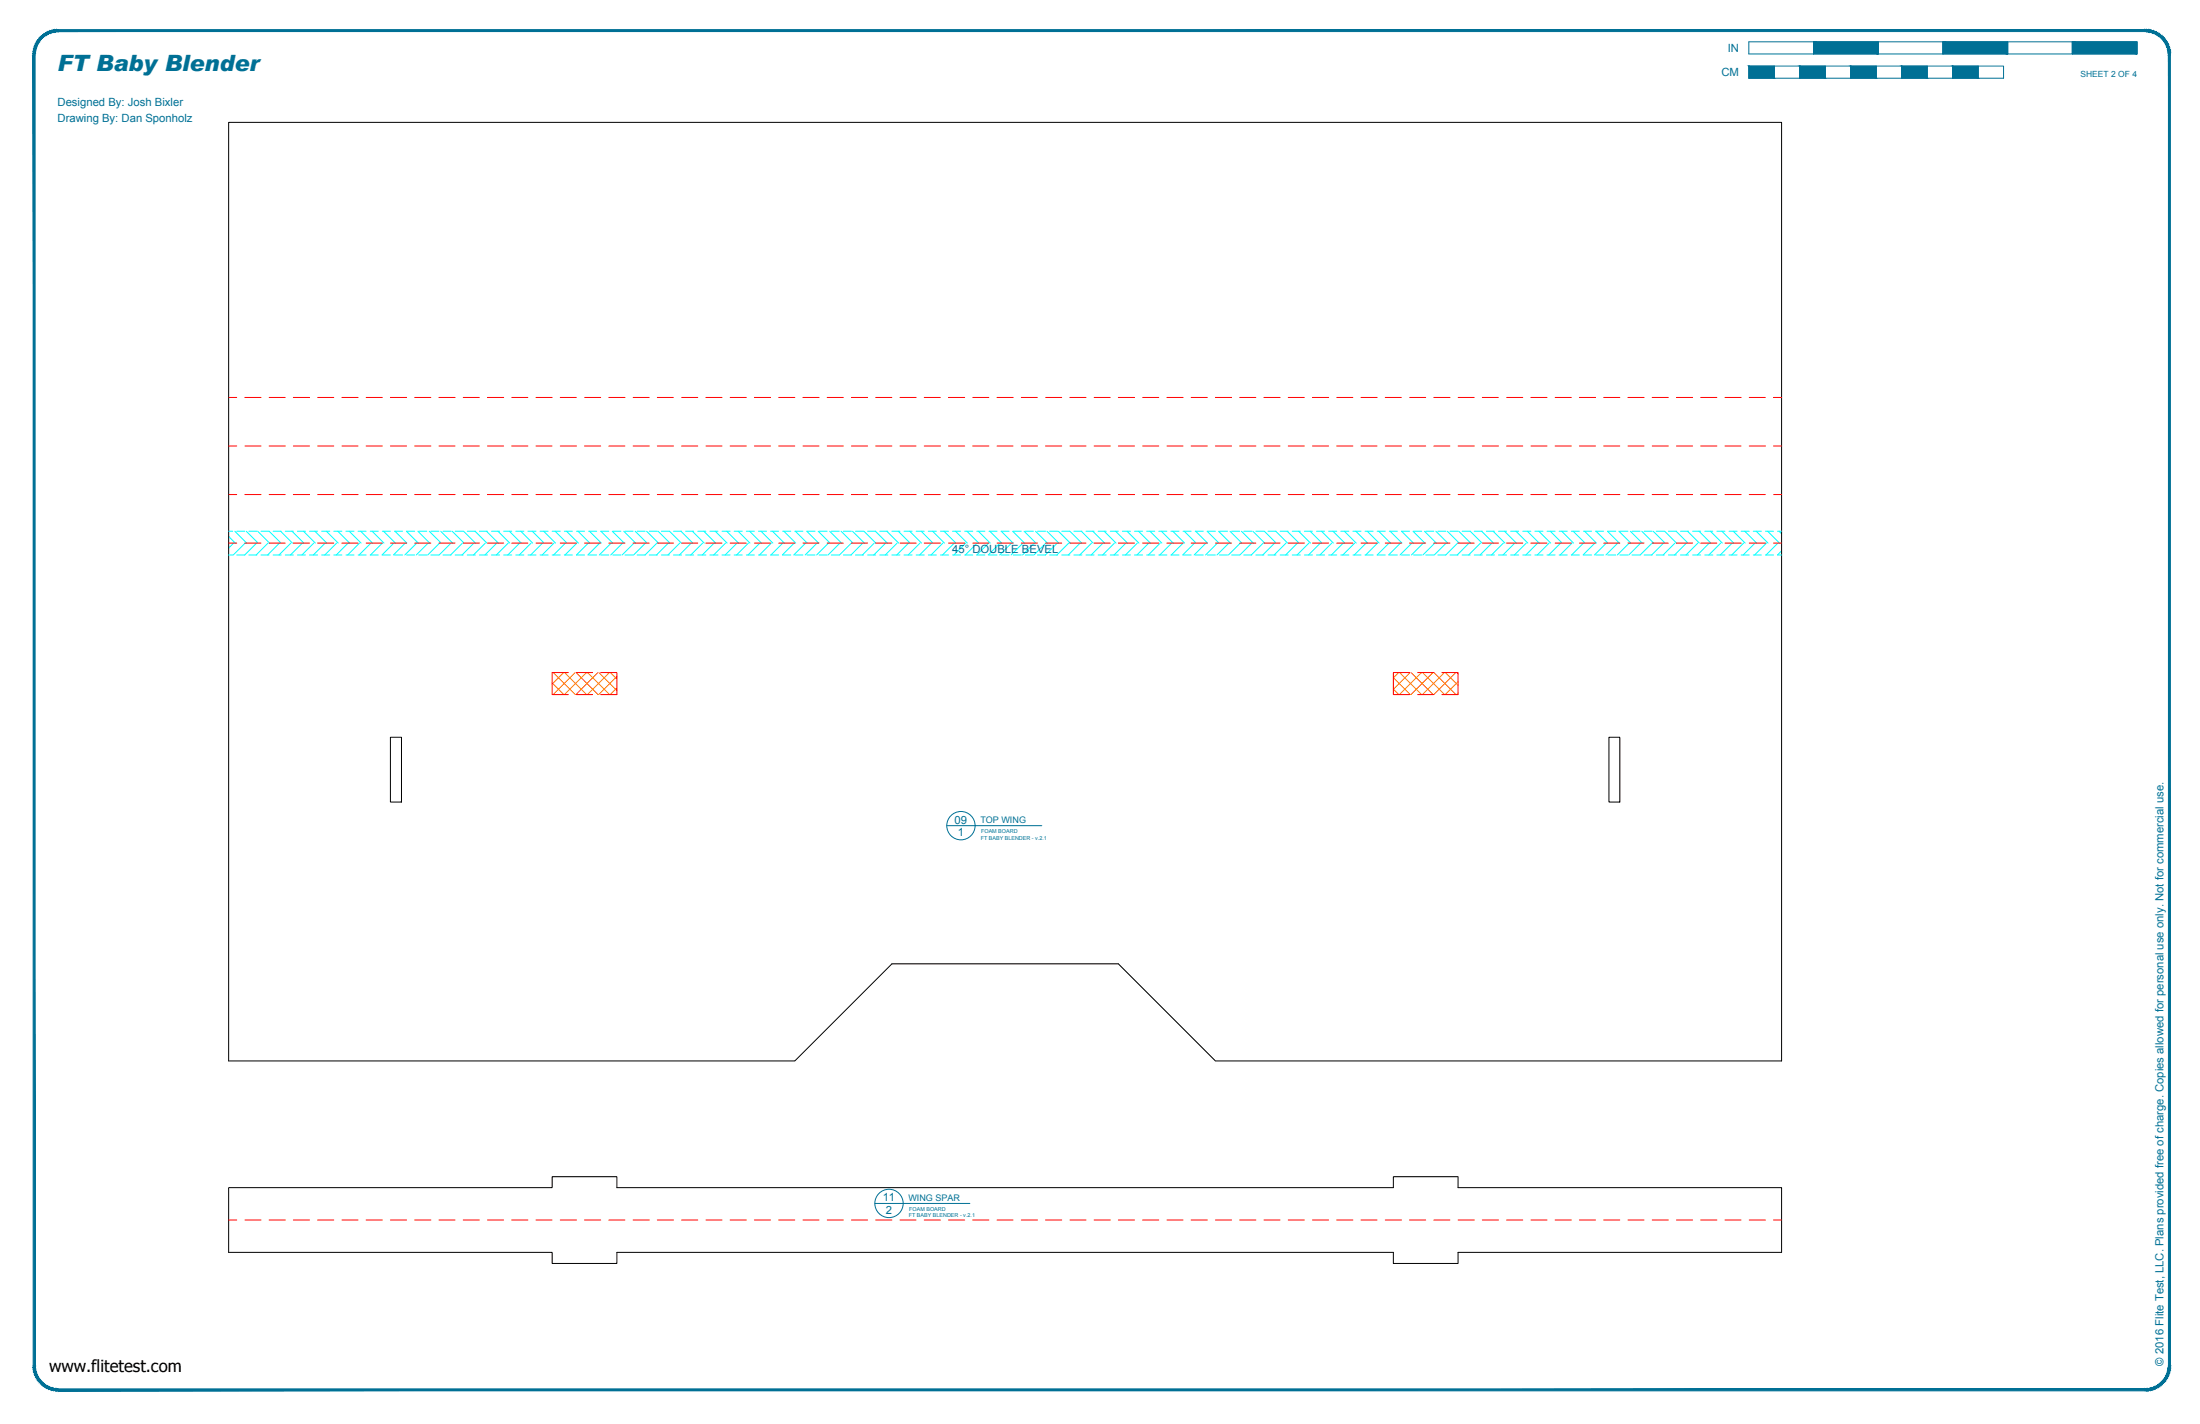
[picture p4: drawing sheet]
<svg xmlns="http://www.w3.org/2000/svg" width="864mm" height="559mm" viewBox="0 0 864 559" stroke-linecap="round" stroke-linejoin="round" font-family="sans-serif">
<!-- layer: 01 CUT -->
<path d="M89.8 48h609.6v368.3h-222.3l-38.1-38.1h-88.9l-38.1 38.1h-222.2zM153.3 289.3h4.3v25.4h-4.3zM631.6 289.3h4.3v25.4h-4.3zM89.8 466.1h127v-4.3h25.4v4.3h304.8v-4.3h25.4v4.3h127v25.4h-127v4.3h-25.4v-4.3h-304.8v4.3h-25.4v-4.3h-127z" fill="none" stroke="#000" stroke-width=".39"/>
<!-- layer: 02 SCORE -->
<g fill="none" stroke="#f00" stroke-width=".39">
<path d="M89.8 156h3.1M96.1 156h6.4M105.6 156h6.4M115.2 156h6.3M124.7 156h6.3M134.2 156h6.4M143.7 156h6.4M153.3 156h6.3M162.8 156h6.3M172.3 156h6.4M181.8 156h6.4M191.4 156h6.3"/>
<path d="M200.9 156h6.3M210.4 156h6.4M219.9 156h6.4M229.5 156h6.3M239 156h6.3M248.5 156h6.4M258 156h6.4M267.6 156h6.3M277.1 156h6.3M286.6 156h6.4M296.1 156h6.4M305.7 156h6.3"/>
<path d="M315.2 156h6.3M324.7 156h6.4M334.2 156h6.4M343.8 156h6.3M353.3 156h6.3M362.8 156h6.4M372.3 156h6.4M381.9 156h6.3M391.4 156h6.3M400.9 156h6.4M410.4 156h6.4M420 156h6.3"/>
<path d="M429.5 156h6.3M439 156h6.4M448.5 156h6.4M458.1 156h6.3M467.6 156h6.3M477.1 156h6.4M486.6 156h6.4M496.2 156h6.3M505.7 156h6.3M515.2 156h6.4M524.7 156h6.4M534.3 156h6.3"/>
<path d="M543.8 156h6.3M553.3 156h6.4M562.8 156h6.4M572.4 156h6.3M581.9 156h6.3M591.4 156h6.4M600.9 156h6.4M610.5 156h6.3M620 156h6.3M629.5 156h6.4M639 156h6.4M648.6 156h6.3"/>
<path d="M658.1 156h6.3M667.6 156h6.4M677.1 156h6.4M686.7 156h6.3M696.2 156h3.2M89.8 175h3.1M96.1 175h6.4M105.6 175h6.4M115.2 175h6.3M124.7 175h6.3M134.2 175h6.4M143.7 175h6.4"/>
<path d="M153.3 175h6.3M162.8 175h6.3M172.3 175h6.4M181.8 175h6.4M191.4 175h6.3M200.9 175h6.3M210.4 175h6.4M219.9 175h6.4M229.5 175h6.3M239 175h6.3M248.5 175h6.4M258 175h6.4"/>
<path d="M267.6 175h6.3M277.1 175h6.3M286.6 175h6.4M296.1 175h6.4M305.7 175h6.3M315.2 175h6.3M324.7 175h6.4M334.2 175h6.4M343.8 175h6.3M353.3 175h6.3M362.8 175h6.4M372.3 175h6.4"/>
<path d="M381.9 175h6.3M391.4 175h6.3M400.9 175h6.4M410.4 175h6.4M420 175h6.3M429.5 175h6.3M439 175h6.4M448.5 175h6.4M458.1 175h6.3M467.6 175h6.3M477.1 175h6.4M486.6 175h6.4"/>
<path d="M496.2 175h6.3M505.7 175h6.3M515.2 175h6.4M524.7 175h6.4M534.3 175h6.3M543.8 175h6.3M553.3 175h6.4M562.8 175h6.4M572.4 175h6.3M581.9 175h6.3M591.4 175h6.4M600.9 175h6.4"/>
<path d="M610.5 175h6.3M620 175h6.3M629.5 175h6.4M639 175h6.4M648.6 175h6.3M658.1 175h6.3M667.6 175h6.4M677.1 175h6.4M686.7 175h6.3M696.2 175h3.2M89.8 194.1h3.1M96.1 194.1h6.4"/>
<path d="M105.6 194.1h6.4M115.2 194.1h6.3M124.7 194.1h6.3M134.2 194.1h6.4M143.7 194.1h6.4M153.3 194.1h6.3M162.8 194.1h6.3M172.3 194.1h6.4M181.8 194.1h6.4M191.4 194.1h6.3M200.9 194.1h6.3M210.4 194.1h6.4"/>
<path d="M219.9 194.1h6.4M229.5 194.1h6.3M239 194.1h6.3M248.5 194.1h6.4M258 194.1h6.4M267.6 194.1h6.3M277.1 194.1h6.3M286.6 194.1h6.4M296.1 194.1h6.4M305.7 194.1h6.3M315.2 194.1h6.3M324.7 194.1h6.4"/>
<path d="M334.2 194.1h6.4M343.8 194.1h6.3M353.3 194.1h6.3M362.8 194.1h6.4M372.3 194.1h6.4M381.9 194.1h6.3M391.4 194.1h6.3M400.9 194.1h6.4M410.4 194.1h6.4M420 194.1h6.3M429.5 194.1h6.3M439 194.1h6.4"/>
<path d="M448.5 194.1h6.4M458.1 194.1h6.3M467.6 194.1h6.3M477.1 194.1h6.4M486.6 194.1h6.4M496.2 194.1h6.3M505.7 194.1h6.3M515.2 194.1h6.4M524.7 194.1h6.4M534.3 194.1h6.3M543.8 194.1h6.3M553.3 194.1h6.4"/>
<path d="M562.8 194.1h6.4M572.4 194.1h6.3M581.9 194.1h6.3M591.4 194.1h6.4M600.9 194.1h6.4M610.5 194.1h6.3M620 194.1h6.3M629.5 194.1h6.4M639 194.1h6.4M648.6 194.1h6.3M658.1 194.1h6.3M667.6 194.1h6.4"/>
<path d="M677.1 194.1h6.4M686.7 194.1h6.3M696.2 194.1h3.2M89.8 213.1h3.1M96.1 213.1h6.4M105.6 213.1h6.4M115.2 213.1h6.3M124.7 213.1h6.3M134.2 213.1h6.4M143.7 213.1h6.4M153.3 213.1h6.3M162.8 213.1h6.3"/>
<path d="M172.3 213.1h6.4M181.8 213.1h6.4M191.4 213.1h6.3M200.9 213.1h6.3M210.4 213.1h6.4M219.9 213.1h6.4M229.5 213.1h6.3M239 213.1h6.3M248.5 213.1h6.4M258 213.1h6.4M267.6 213.1h6.3M277.1 213.1h6.3"/>
<path d="M286.6 213.1h6.4M296.1 213.1h6.4M305.7 213.1h6.3M315.2 213.1h6.3M324.7 213.1h6.4M334.2 213.1h6.4M343.8 213.1h6.3M353.3 213.1h6.3M362.8 213.1h6.4M372.3 213.1h6.4M381.9 213.1h6.3M391.4 213.1h6.3"/>
<path d="M400.9 213.1h6.4M410.4 213.1h6.4M420 213.1h6.3M429.5 213.1h6.3M439 213.1h6.4M448.5 213.1h6.4M458.1 213.1h6.3M467.6 213.1h6.3M477.1 213.1h6.4M486.6 213.1h6.4M496.2 213.1h6.3M505.7 213.1h6.3"/>
<path d="M515.2 213.1h6.4M524.7 213.1h6.4M534.3 213.1h6.3M543.8 213.1h6.3M553.3 213.1h6.4M562.8 213.1h6.4M572.4 213.1h6.3M581.9 213.1h6.3M591.4 213.1h6.4M600.9 213.1h6.4M610.5 213.1h6.3M620 213.1h6.3"/>
<path d="M629.5 213.1h6.4M639 213.1h6.4M648.6 213.1h6.3M658.1 213.1h6.3M667.6 213.1h6.4M677.1 213.1h6.4M686.7 213.1h6.3M696.2 213.1h3.2M223.1 263.9h-6.3v8.7h6.3M226.3 263.9h6.3M226.3 272.6h6.3M235.8 263.9h6.4v8.7h-6.4"/>
<path d="M553.3 263.9h-6.3v8.7h6.3M556.5 263.9h6.3M556.5 272.6h6.3M566 263.9h6.4v8.7h-6.4M89.8 478.8h3.1M96.1 478.8h6.4M105.6 478.8h6.4M115.2 478.8h6.3M124.7 478.8h6.3M134.2 478.8h6.4M143.7 478.8h6.4M153.3 478.8h6.3"/>
<path d="M162.8 478.8h6.3M172.3 478.8h6.4M181.8 478.8h6.4M191.4 478.8h6.3M200.9 478.8h6.3M210.4 478.8h6.4M219.9 478.8h6.4M229.5 478.8h6.3M239 478.8h6.3M248.5 478.8h6.4M258 478.8h6.4M267.6 478.8h6.3"/>
<path d="M277.1 478.8h6.3M286.6 478.8h6.4M296.1 478.8h6.4M305.7 478.8h6.3M315.2 478.8h6.3M324.7 478.8h6.4M334.2 478.8h6.4M343.8 478.8h6.3M353.3 478.8h6.3M362.8 478.8h6.4M372.3 478.8h6.4M381.9 478.8h6.3"/>
<path d="M391.4 478.8h6.3M400.9 478.8h6.4M410.4 478.8h6.4M420 478.8h6.3M429.5 478.8h6.3M439 478.8h6.4M448.5 478.8h6.4M458.1 478.8h6.3M467.6 478.8h6.3M477.1 478.8h6.4M486.6 478.8h6.4M496.2 478.8h6.3"/>
<path d="M505.7 478.8h6.3M515.2 478.8h6.4M524.7 478.8h6.4M534.3 478.8h6.3M543.8 478.8h6.3M553.3 478.8h6.4M562.8 478.8h6.4M572.4 478.8h6.3M581.9 478.8h6.3M591.4 478.8h6.4M600.9 478.8h6.4M610.5 478.8h6.3"/>
<path d="M620 478.8h6.3M629.5 478.8h6.4M639 478.8h6.4M648.6 478.8h6.3M658.1 478.8h6.3M667.6 478.8h6.4M677.1 478.8h6.4M686.7 478.8h6.3M696.2 478.8h3.2"/>
</g>
<!-- layer: 04 BEVEL -->
<g fill="none" stroke="#0ff" stroke-width=".39">
<path d="M89.8 210.5l2.6 2.6M89.8 217.8h1.5M89.8 208.5h1.5M91.7 213.1l-1.9 2M92.2 208.5l4.6 4.6M92.9 208.5h3.2M96.2 213.1l-4.6 4.7M96.7 208.5l4.6 4.6M97.7 217.8h3.2M97.7 208.5h3.2M100.7 213.1l-4.6 4.7h-3.2M101.2 208.5l4.6 4.6"/>
<path d="M102.5 217.8h3.1M102.5 208.5h3.1M105.2 213.1l-4.7 4.7M105.6 208.5l4.7 4.6M107.2 217.8h3.2M107.2 208.5h3.2M109.7 213.1l-4.7 4.7M110.1 208.5l4.7 4.6M112 217.8h3.2M112 208.5h3.2M114.2 213.1l-4.7 4.7M114.6 208.5l4.7 4.6"/>
<path d="M116.7 217.8h3.2M116.7 208.5h3.2M118.7 213.1l-4.7 4.7M119.1 208.5l4.7 4.6M121.5 217.8h3.2M121.5 208.5h3.2M123.2 213.1l-4.7 4.7M123.6 208.5l4.7 4.6M126.3 217.8h3.1M126.3 208.5h3.1M127.7 213.1l-4.7 4.7M128.1 208.5l4.7 4.6"/>
<path d="M131 217.8h3.2M131 208.5h3.2M132.2 213.1l-4.7 4.7M132.6 208.5l4.7 4.6M135.8 217.8h3.2M135.8 208.5h3.2M136.6 213.1l-4.6 4.7M137.1 208.5l4.6 4.6M140.6 217.8h3.1M140.6 208.5h3.1M141.1 213.1l-4.6 4.7M141.6 208.5l4.6 4.6"/>
<path d="M145.3 217.8h3.2M145.3 208.5h3.2M145.6 213.1l-4.6 4.7M146.1 208.5l4.6 4.6M150.1 217.8h3.2M150.1 208.5h3.2M150.1 213.1l-4.7 4.7M150.6 208.5l4.6 4.6M154.6 213.1l-4.7 4.7M154.8 217.8h3.2M154.8 208.5h3.2M155 208.5l4.7 4.6"/>
<path d="M159.1 213.1l-4.7 4.7M159.6 217.8h3.2M162.8 208.5h-3.3l4.7 4.6M163.6 213.1l-4.7 4.7M164 208.5l4.7 4.6M164.4 217.8h3.1M164.4 208.5h3.1M168.1 213.1l-4.7 4.7M168.5 208.5l4.7 4.6M169.1 217.8h3.2M169.1 208.5h3.2M172.6 213.1l-4.7 4.7"/>
<path d="M173 208.5l4.7 4.6M173.9 217.8h3.2M173.9 208.5h3.2M177 213.1l-4.6 4.7M177.5 208.5l4.7 4.6M178.7 217.8h3.1M178.7 208.5h3.1M181.5 213.1l-4.6 4.7M182 208.5l4.6 4.6M183.4 217.8h3.2M183.4 208.5h3.2M186 213.1l-4.6 4.7"/>
<path d="M186.5 208.5l4.6 4.6M188.2 217.8h3.2M188.2 208.5h3.2M190.5 213.1l-4.6 4.7M191 208.5l4.6 4.6M192.9 217.8h3.2M192.9 208.5h3.2M195 213.1l-4.7 4.7M195.5 208.5l4.6 4.6M197.7 217.8h3.2M197.7 208.5h3.2M199.5 213.1l-4.7 4.7"/>
<path d="M199.9 208.5l4.7 4.6M202.5 217.8h3.1M202.5 208.5h3.1M204 213.1l-4.7 4.7M204.4 208.5l4.7 4.6M207.2 217.8h3.2M207.2 208.5h3.2M208.5 213.1l-4.7 4.7M208.9 208.5l4.7 4.6M212 217.8h3.2M212 208.5h3.2M213 213.1l-4.7 4.7"/>
<path d="M213.4 208.5l4.7 4.6M216.8 217.8h3.1M216.8 208.5h3.1M217.5 213.1l-4.7 4.7M217.9 208.5l4.7 4.6M221.5 217.8h3.2M221.5 208.5h3.2M222 213.1l-4.7 4.7M222.4 208.5l4.7 4.6M226.3 208.5h3.2M226.4 213.1l-4.6 4.7M226.9 208.5l4.6 4.6"/>
<path d="M230.9 213.1l-4.6 4.7h3.2M231 217.8h3.2M231 208.5h3.2M231.4 208.5l4.6 4.6M235.4 213.1l-4.6 4.7M235.8 217.8h3.2M239 208.5h-3.1l4.6 4.6M239.9 213.1l-4.6 4.7M240.4 208.5l4.6 4.6M240.6 217.8h3.1M240.6 208.5h3.1M244.4 213.1l-4.7 4.7"/>
<path d="M244.9 208.5l4.6 4.6M245.3 217.8h3.2M245.3 208.5h3.2M248.9 213.1l-4.7 4.7M249.3 208.5l4.7 4.6M250.1 217.8h3.2M250.1 208.5h3.2M253.4 213.1l-4.7 4.7M253.8 208.5l4.7 4.6M254.9 217.8h3.1M254.9 208.5h3.1M257.9 213.1l-4.7 4.7"/>
<path d="M258.3 208.5l4.7 4.6M259.6 208.5h3.2l4.7 4.6M259.6 217.8h3.2M262.4 213.1l-4.7 4.7M264.4 217.8h3.2M264.4 208.5h3.2M266.9 213.1l-4.7 4.7M267.3 208.5l4.7 4.6M269.1 217.8h3.2M269.1 208.5h3.2M271.3 213.1l-4.6 4.7M271.8 208.5l4.7 4.6"/>
<path d="M273.9 217.8h3.2M273.9 208.5h3.2M275.8 213.1l-4.6 4.7M276.3 208.5l4.6 4.6M278.7 217.8h3.1M278.7 208.5h3.1M280.3 213.1l-4.6 4.7M280.8 208.5l4.6 4.6M283.4 217.8h3.2M283.4 208.5h3.2M284.8 213.1l-4.7 4.7M285.3 208.5l4.6 4.6"/>
<path d="M288.2 217.8h3.2M288.2 208.5h3.2M289.3 213.1l-4.7 4.7M289.7 208.5l4.7 4.6M293 217.8h3.1M293 208.5h3.1M293.8 213.1l-4.7 4.7M294.2 208.5l4.7 4.6M297.7 217.8h3.2M297.7 208.5h3.2M298.3 213.1l-4.7 4.7M298.7 208.5l4.7 4.6"/>
<path d="M302.5 217.8h3.2M302.5 208.5h3.2M302.8 213.1l-4.7 4.7M303.2 208.5l4.7 4.6M307.2 217.8h3.2M307.2 208.5h3.2M307.3 213.1l-4.7 4.7M307.7 208.5l4.7 4.6M311.7 213.1l-4.6 4.7M312 217.8h3.2M312 208.5h3.2M312.2 208.5l4.7 4.6"/>
<path d="M316.2 213.1l-4.6 4.7M316.7 208.5l4.6 4.6M316.8 217.8h3.1M316.8 208.5h3.1M320.7 213.1l-4.6 4.7M321.2 208.5l4.6 4.6M321.5 217.8h3.2M321.5 208.5h3.2M325.2 213.1l-4.6 4.7M325.7 208.5l4.6 4.6M326.3 217.8h3.2M326.3 208.5h3.2"/>
<path d="M329.7 213.1l-4.6 4.7M330.2 208.5l4.6 4.6M331.1 217.8h3.1M331.1 208.5h3.1M334.2 213.1l-4.7 4.7M334.7 208.5l4.6 4.6M335.8 217.8h3.2M335.8 208.5h3.2M338.7 213.1l-4.7 4.7M339.1 208.5l4.7 4.6M340.6 217.8h3.2M340.6 208.5h3.2"/>
<path d="M343.2 213.1l-4.7 4.7M343.6 208.5l4.7 4.6M345.3 217.8h3.2M345.3 208.5h3.2M347.7 213.1l-4.7 4.7M348.1 208.5l4.7 4.6M350.1 217.8h3.2M350.1 208.5h3.2M352.2 213.1l-4.7 4.7M352.6 208.5l4.7 4.6M354.9 217.8h3.1M354.9 208.5h3.1"/>
<path d="M356.7 213.1l-4.7 4.7M357.1 208.5l4.7 4.6M359.6 217.8h3.2M359.6 208.5h3.2M361.1 213.1l-4.6 4.7M361.6 208.5l4.7 4.6M364.4 217.8h3.2M364.4 208.5h3.2M365.6 213.1l-4.6 4.7M366.1 208.5l4.6 4.6M369.2 217.8h3.1M369.2 208.5h3.1"/>
<path d="M370.1 213.1l-4.6 4.7M370.6 208.5l4.6 4.6M373.9 217.8h3.2M373.9 208.5h3.2M374.6 213.1l-4.6 4.7M375.1 208.5l4.6 4.6M378.7 217.8h3.2M378.7 208.5h3.2M379.1 213.1l-4.7 4.7M379.6 208.5l4.6 4.6M383.4 208.5h3.2M383.6 213.1l-4.7 4.7"/>
<path d="M384 208.5l4.7 4.6M388.1 213.1l-4.7 4.7h3.2M388.2 217.8h3.2M388.2 208.5h3.2M388.5 208.5l4.7 4.6M392.6 213.1l-4.7 4.7M393 217.8h3.1M393 208.5h3.1M393 208.5l4.7 4.6M397.1 213.1l-4.7 4.7M397.5 208.5l4.7 4.6M397.7 217.8h3.2"/>
<path d="M397.7 208.5h3.2M401.6 213.1l-4.7 4.7M402 208.5l4.7 4.6M402.5 217.8h3.2M402.5 208.5h3.2M406 213.1l-4.6 4.7M406.5 208.5l4.7 4.6M407.3 208.5h3.1M410.5 213.1l-4.6 4.7M411 208.5l4.6 4.6M412 217.8h3.2M412 208.5h3.2"/>
<path d="M415 213.1l-4.6 4.7h-3.1M415.5 208.5l4.6 4.6M416.8 208.5h3.2l4.6 4.6M416.8 217.8h3.2M419.5 213.1l-4.6 4.7M421.5 217.8h3.2M421.5 208.5h3.2M424 213.1l-4.6 4.7M424.5 208.5l4.6 4.6M426.3 217.8h3.2M426.3 208.5h3.2M428.5 213.1l-4.7 4.7"/>
<path d="M428.9 208.5l4.7 4.6M431.1 217.8h3.1M431.1 208.5h3.1M433 213.1l-4.7 4.7M433.4 208.5l4.7 4.6M435.8 217.8h3.2M435.8 208.5h3.2M437.5 213.1l-4.7 4.7M437.9 208.5l4.7 4.6M440.6 217.8h3.2M440.6 208.5h3.2M442 213.1l-4.7 4.7"/>
<path d="M442.4 208.5l4.7 4.6M445.4 217.8h3.1M445.4 208.5h3.1M446.5 213.1l-4.7 4.7M446.9 208.5l4.7 4.6M450.1 217.8h3.2M450.1 208.5h3.2M451 213.1l-4.7 4.7M451.4 208.5l4.7 4.6M454.9 217.8h3.2M454.9 208.5h3.2M455.4 213.1l-4.6 4.7"/>
<path d="M455.9 208.5l4.7 4.6M459.6 217.8h3.2M459.6 208.5h3.2M459.9 213.1l-4.6 4.7M460.4 208.5l4.6 4.6M464.4 217.8h3.2M464.4 208.5h3.2M464.4 213.1l-4.6 4.7M464.9 208.5l4.6 4.6M468.9 213.1l-4.6 4.7M469.2 217.8h3.1M469.2 208.5h3.1"/>
<path d="M469.4 208.5l4.6 4.6M473.4 213.1l-4.7 4.7M473.8 208.5l4.7 4.6M473.9 217.8h3.2M473.9 208.5h3.2M477.9 213.1l-4.7 4.7M478.3 208.5l4.7 4.6M478.7 217.8h3.2M478.7 208.5h3.2M482.4 213.1l-4.7 4.7M482.8 208.5l4.7 4.6M483.5 208.5h3.1"/>
<path d="M486.9 213.1l-4.7 4.7M487.3 208.5l4.7 4.6M488.2 217.8h3.2M488.2 208.5h3.2M491.4 213.1l-4.7 4.7h-3.2M491.8 208.5l4.7 4.6M493 217.8h3.2M493 208.5h3.2M495.9 213.1l-4.7 4.7M496.3 208.5l4.7 4.6M497.7 217.8h3.2M497.7 208.5h3.2"/>
<path d="M500.3 213.1l-4.6 4.7M500.8 208.5l4.7 4.6M502.5 217.8h3.2M502.5 208.5h3.2M504.8 213.1l-4.6 4.7M505.3 208.5l4.6 4.6M507.3 217.8h3.1M507.3 208.5h3.1M509.3 213.1l-4.6 4.7M509.8 208.5l4.6 4.6M512 217.8h3.2M512 208.5h3.2"/>
<path d="M513.8 213.1l-4.6 4.7M514.3 208.5l4.6 4.6M516.8 217.8h3.2M516.8 208.5h3.2M518.3 213.1l-4.7 4.7M518.7 208.5l4.7 4.6M521.6 217.8h3.1M521.6 208.5h3.1M522.8 213.1l-4.7 4.7M523.2 208.5l4.7 4.6M526.3 217.8h3.2M526.3 208.5h3.2"/>
<path d="M527.3 213.1l-4.7 4.7M527.7 208.5l4.7 4.6M531.1 217.8h3.2M531.1 208.5h3.2M531.8 213.1l-4.7 4.7M532.2 208.5l4.7 4.6M535.8 217.8h3.2M535.8 208.5h3.2M536.3 213.1l-4.7 4.7M536.7 208.5l4.7 4.6M540.6 217.8h3.2M540.6 208.5h3.2"/>
<path d="M540.8 213.1l-4.7 4.7M541.2 208.5l4.7 4.6M545.2 213.1l-4.6 4.7M545.4 217.8h3.1M545.4 208.5h3.1M545.7 208.5l4.7 4.6M549.7 213.1l-4.6 4.7M550.1 217.8h3.2M553.3 208.5h-3.1l4.6 4.6M554.2 213.1l-4.6 4.7M554.7 208.5l4.6 4.6M554.9 217.8h3.2"/>
<path d="M554.9 208.5h3.2M558.7 213.1l-4.6 4.7M559.2 208.5l4.6 4.6M559.7 217.8h3.1M559.7 208.5h3.1M563.2 213.1l-4.7 4.7M563.7 208.5l4.6 4.6M564.4 217.8h3.2M564.4 208.5h3.2M567.7 213.1l-4.7 4.7M568.1 208.5l4.7 4.6M569.2 217.8h3.2"/>
<path d="M569.2 208.5h3.2M572.2 213.1l-4.7 4.7M572.6 208.5l4.7 4.6M573.9 208.5h3.2l4.7 4.6M573.9 217.8h3.2M576.7 213.1l-4.7 4.7M578.7 217.8h3.2M578.7 208.5h3.2M581.2 213.1l-4.7 4.7M581.6 208.5l4.7 4.6M583.5 217.8h3.1M583.5 208.5h3.1"/>
<path d="M585.7 213.1l-4.7 4.7M586.1 208.5l4.7 4.6M588.2 217.8h3.2M588.2 208.5h3.2M590.1 213.1l-4.6 4.7M590.6 208.5l4.7 4.6M593 217.8h3.2M593 208.5h3.2M594.6 213.1l-4.6 4.7M595.1 208.5l4.6 4.6M597.8 217.8h3.1M597.8 208.5h3.1"/>
<path d="M599.1 213.1l-4.6 4.7M599.6 208.5l4.6 4.6M602.5 217.8h3.2M602.5 208.5h3.2M603.6 213.1l-4.6 4.7M604.1 208.5l4.6 4.6M607.3 217.8h3.2M607.3 208.5h3.2M608.1 213.1l-4.7 4.7M608.6 208.5l4.6 4.6M612 217.8h3.2M612 208.5h3.2"/>
<path d="M612.6 213.1l-4.7 4.7M613 208.5l4.7 4.6M616.8 217.8h3.2M616.8 208.5h3.2M617.1 213.1l-4.7 4.7M617.5 208.5l4.7 4.6M621.6 217.8h3.1M621.6 208.5h3.1M621.6 213.1l-4.7 4.7M622 208.5l4.7 4.6M626.1 213.1l-4.7 4.7M626.3 217.8h3.2"/>
<path d="M626.3 208.5h3.2M626.5 208.5l4.7 4.6M630.6 213.1l-4.7 4.7M631 208.5l4.7 4.6M631.1 217.8h3.2M631.1 208.5h3.2M635 213.1l-4.6 4.7M635.5 208.5l4.7 4.6M635.9 217.8h3.1M635.9 208.5h3.1M639.5 213.1l-4.6 4.7M640 208.5l4.6 4.6"/>
<path d="M640.6 217.8h3.2M640.6 208.5h3.2M644 213.1l-4.6 4.7M644.5 208.5l4.6 4.6M645.4 217.8h3.2M645.4 208.5h3.2M648.5 213.1l-4.6 4.7M649 208.5l4.6 4.6M650.1 217.8h3.2M650.1 208.5h3.2M653 213.1l-4.6 4.7M653.5 208.5l4.6 4.6"/>
<path d="M654.9 217.8h3.2M654.9 208.5h3.2M657.5 213.1l-4.7 4.7M658 208.5l4.6 4.6M659.7 217.8h3.1M659.7 208.5h3.1M662 213.1l-4.7 4.7M662.4 208.5l4.7 4.6M664.4 217.8h3.2M664.4 208.5h3.2M666.5 213.1l-4.7 4.7M666.9 208.5l4.7 4.6"/>
<path d="M669.2 217.8h3.2M669.2 208.5h3.2M671 213.1l-4.7 4.7M671.4 208.5l4.7 4.6M674 217.8h3.1M674 208.5h3.1M675.5 213.1l-4.7 4.7M675.9 208.5l4.7 4.6M678.7 217.8h3.2M678.7 208.5h3.2M680 213.1l-4.7 4.7M680.4 208.5l4.7 4.6"/>
<path d="M683.5 217.8h3.2M683.5 208.5h3.2M684.4 213.1l-4.6 4.7M684.9 208.5l4.7 4.6M688.2 217.8h3.2M688.2 208.5h3.2M688.9 213.1l-4.6 4.7M689.4 208.5l4.6 4.6M693 217.8h3.2M693 208.5h3.2M693.4 213.1l-4.6 4.7M693.9 208.5l4.6 4.6"/>
<path d="M697.8 208.5h1.6M697.9 213.1l-4.7 4.7M698.4 208.5l1 1M699.4 216.2l-1.7 1.6h1.7"/>
</g>
<!-- layer: 06 CAVITY -->
<g fill="none" stroke="#ff7f00" stroke-width=".39">
<path d="M216.8 263.9h.1M216.8 272.5v.1M216.8 268l4.5 4.6M217.1 263.9l8.7 8.7M221.3 263.9l-4.5 4.5M221.6 263.9l8.7 8.7M225.7 263.9l-8.6 8.7M226.1 263.9l8.7 8.7M230.2 263.9l-8.6 8.7M230.6 263.9l8.7 8.7M234.7 263.9l-8.6 8.7M235.1 263.9l7.1 7.1"/>
<path d="M239.2 263.9l-8.6 8.7M239.6 263.9l2.6 2.6M242.2 265.5l-7.1 7.1M242.2 270l-2.7 2.6M549 263.9l-2 2.1 6.6 6.6M549.4 263.9l8.7 8.7M553.5 263.9l-6.5 6.6 2.1 2.1M553.9 263.9l8.7 8.7M558 263.9l-8.6 8.7M558.4 263.9l8.6 8.7M562.5 263.9l-8.6 8.7M562.9 263.9l8.6 8.7"/>
<path d="M567 263.9l-8.6 8.7M567.4 263.9l5 5M571.5 263.9l-8.7 8.7M571.9 263.9l.5 .5M572.4 267.5l-5.1 5.1M572.4 272l-.6 .6"/>
</g>
<!-- layer: 23 NOTES -->
<g fill="none" stroke="#007095" stroke-width=".39">
<path d="M371.7 324h37.3M343.4 472.3h37.3"/>
<circle cx="377.2" cy="324" r="5.6"/>
<circle cx="349" cy="472.2" r="5.6"/>
</g>
<!-- layer: 21 FULL-SIZE -->
<path d="M686.5 16.4h25.4v4.8h-25.4zM711.9 16.4h25.4v4.8h-25.4zM737.3 16.4h25.4v4.8h-25.4zM762.7 16.4h25.4v4.8h-25.4zM788.1 16.4h25.4v4.8h-25.4zM813.5 16.4h25.4v4.8h-25.4zM686.5 25.9h10v4.8h10v-4.8h10v4.8h10v-4.8h10v4.8h10v-4.8h10v4.8h10v-4.8h10v4.8h10v-4.8h-10v4.8h-10v-4.8h-10v4.8h-10v-4.8h-10v4.8h-10v-4.8h-10v4.8h-10v-4.8h-10v4.8h-10z" fill="none" stroke="#007095" stroke-width=".39"/>
<g fill="#007095" stroke="#007095" stroke-width=".39">
<path d="M766.5 25.9l10 4.8v-4.8zM766.5 25.9l10 4.8h-10z"/>
<path d="M746.5 25.9l10 4.8v-4.8zM746.5 25.9l10 4.8h-10z"/>
<path d="M726.5 25.9l10 4.8v-4.8zM726.5 25.9l10 4.8h-10z"/>
<path d="M706.5 25.9l10 4.8v-4.8zM706.5 25.9l10 4.8h-10z"/>
<path d="M686.5 25.9l10 4.8v-4.8zM686.5 25.9l10 4.8h-10z"/>
<path d="M813.5 16.4l25.4 4.8v-4.8zM813.5 16.4l25.4 4.8h-25.4z"/>
<path d="M762.7 16.4l25.4 4.8v-4.8zM762.7 16.4l25.4 4.8h-25.4z"/>
<path d="M711.9 16.4l25.4 4.8v-4.8zM711.9 16.4l25.4 4.8h-25.4z"/>
<path d="M13 535.9h.8l-.8 .6zM13 536.5h.8v-.6zM13 536.5h.8l-.7 .7zM13.8 536.5l-.7 .7 .8-.1zM13.1 537.2l.8-.1-.7 .7zM13.9 537.1l-.7 .7 .8-.1zM13.2 537.8l.8-.1-.6 .7zM14 537.7l-.6 .7 .7-.2zM13.4 538.4l.7-.2-.6 .9zM14.1 538.2l-.6 .9 .8-.3zM13.5 539.1l.8-.3-.5 .9zM14.3 538.8l-.5 .9 .7-.3zM13.8 539.7l.7-.3-.5 .9zM14.5 539.4l-.5 .9 .7-.4zM14 540.3l.7-.4-.4 .9zM14.7 539.9l-.4 .9 .7-.3zM14.3 540.8l.7-.3-.3 .9zM15 540.5l-.3 .9 .6-.4zM14.7 541.4l.6-.4-.2 .9zM15.3 541l-.2 .9 .6-.5zM15.1 541.9l.6-.5-.2 1zM15.7 541.4l-.2 1 .6-.5zM15.5 542.4l.6-.5-.2 1zM16.1 541.9l-.2 1 .6-.6zM16.5 542.3l-.1 1-.5-.4zM16.5 542.3l-.1 1 .5-.6zM16.9 542.7v1l-.5-.4zM16.9 542.7v1l.5-.6zM17.4 543.1v1l-.5-.4zM17.4 543.1v1l.4-.6zM17.8 543.5l.2 1-.6-.4zM17.8 543.5l.2 1 .3-.7zM18.3 543.8l.2 1-.5-.3zM18.3 543.8l.2 1 .4-.7zM18.9 544.1l.2 .9-.6-.2zM18.9 544.1l.2 .9 .3-.7zM19.4 544.3l.3 1-.6-.3zM19.4 544.3l.3 1 .3-.8zM20 544.5l.4 .9-.7-.1zM20 544.5l.4 .9 .2-.7zM20.6 544.7l.4 .9-.6-.2zM20.6 544.7l.4 .9 .1-.8zM21.1 544.8l.5 .9-.6-.1zM21.1 544.8l.5 .9 .1-.8zM21.7 544.9l.6 .9-.7-.1zM21.7 544.9l.6 .9v-.8zM22.3 545l.6 .8h-.6zM22.3 545l.6 .8v-.8z"/>
<path d="M22.9 545v.8l819.2-.8zM22.9 545.8l819.2-.8v.8z"/>
<path d="M842.1 545l.6 .8h-.6zM842.1 545l.6 .8v-.8zM842.7 545l.7 .7-.7 .1zM842.7 545l.7 .7-.1-.8zM843.3 544.9l.7 .7-.6 .1zM843.3 544.9l.7 .7-.2-.8zM843.8 544.8l.8 .6-.6 .2zM843.8 544.8l.8 .6-.2-.7zM844.4 544.7l.8 .6-.6 .1zM844.4 544.7l.8 .6-.2-.8zM845 544.5l.9 .5-.7 .3zM845 544.5l.9 .5-.3-.7zM845.6 544.3l.9 .5-.6 .2zM845.6 544.3l.9 .5-.4-.7zM846.1 544.1l.9 .4-.5 .3zM846.1 544.1l.9 .4-.4-.7zM846.6 543.8l1 .3-.6 .4zM846.6 543.8l1 .3-.5-.6zM847.1 543.5l1 .2-.5 .4zM847.1 543.5l1 .2-.5-.6zM847.6 543.1l1 .2-.5 .4zM847.6 543.1l1 .2-.5-.6zM848.1 542.7l1 .2-.5 .4zM848.1 542.7l1 .2-.6-.6zM848.5 542.3l1 .1-.4 .5zM848.9 541.9l-.4 .4 1 .1zM848.9 541.9h1l-.4 .5zM849.3 541.4l-.4 .5h1zM849.3 541.4h1l-.4 .5zM849.7 541l-.4 .4h1zM849.7 541l.9-.2-.3 .6zM850 540.5l-.3 .5 .9-.2zM850 540.5l.9-.2-.3 .5zM850.3 539.9l-.3 .6 .9-.2zM850.3 539.9l.9-.2-.3 .6zM850.5 539.4l-.2 .5 .9-.2zM850.5 539.4l.9-.3-.2 .6zM850.7 538.8l-.2 .6 .9-.3zM850.7 538.8l.9-.4-.2 .7zM850.9 538.2l-.2 .6 .9-.4zM850.9 538.2l.9-.4-.2 .6zM851 537.7l-.1 .5 .9-.4zM851 537.7l.9-.5-.1 .6zM851.1 537.1l-.1 .6 .9-.5zM851.1 537.1l.9-.6-.1 .7zM851.2 536.5l-.1 .6 .9-.6zM851.2 536.5l.8-.6v.6zM851.2 535.9v.6l.8-.6z"/>
<path d="M851.2 21.5v514.4h.8zM851.2 21.5h.8v514.4z"/>
<path d="M851.2 21.5l.8-.6v.6zM851.2 20.9v.6l.8-.6zM851.2 20.9l.7-.7 .1 .7zM851.1 20.3l.1 .6 .7-.7zM851.8 19.6l.1 .6-.8 .1zM851 19.8l.1 .5 .7-.7zM851.6 19l.2 .6-.8 .2zM850.9 19.2l.1 .6 .6-.8zM851.4 18.4l.2 .6-.7 .2zM850.7 18.6l.2 .6 .5-.8zM851.2 17.7l.2 .7-.7 .2zM850.5 18l.2 .6 .5-.9zM850.9 17.1l.3 .6-.7 .3zM850.3 17.5l.2 .5 .4-.9zM850.6 16.6l.3 .5-.6 .4zM850 17l.3 .5 .3-.9zM850.3 16l.3 .6-.6 .4zM849.7 16.5l.3 .5 .3-1zM849.9 15.5l.4 .5-.6 .5zM849.3 16l.4 .5 .2-1zM849.5 15l.4 .5-.6 .5zM848.9 15.5l.4 .5 .2-1zM849.1 14.5l.4 .5-.6 .5zM849.1 14.5l-.6 .6 .4 .4zM848.6 14.1l.5 .4-.6 .6zM848.6 14.1l-.5 .6 .4 .4zM848.1 13.7l.5 .4-.5 .6zM848.1 13.7l-.5 .6 .5 .4zM847.6 13.3l.5 .4-.5 .6zM847.6 13.3l-.5 .6 .5 .4zM847 13l.6 .3-.5 .6zM847 13l-.4 .6 .5 .3zM846.5 12.7l.5 .3-.4 .6zM846.5 12.7l-.4 .6 .5 .3zM845.9 12.4l.6 .3-.4 .6zM845.9 12.4l-.3 .7 .5 .2zM845.2 12.2l.7 .2-.3 .7zM845.2 12.2l-.2 .7 .6 .2zM844.6 12l.6 .2-.2 .7zM844.6 12l-.2 .7 .6 .2zM844 11.8l.6 .2-.2 .7zM844 11.8l-.2 .8 .6 .1zM843.4 11.7l.6 .1-.2 .8zM843.4 11.7l-.1 .8 .5 .1zM842.7 11.6l.7 .1-.1 .8zM842.7 11.6v.8l.6 .1zM842.1 11.6h.6v.8zM842.1 11.6v.8h.6z"/>
<path d="M22.9 12.4h819.2v-.8zM22.9 11.6h819.2l-819.2 .8z"/>
<path d="M22.3 11.6h.6v.8zM22.3 11.6v.8h.6zM21.6 11.7l.7-.1v.8zM21.6 11.7l.1 .8 .6-.1zM21 11.8l.6-.1 .1 .8zM21 11.8l.1 .8 .6-.1zM20.4 12l.6-.2 .1 .8zM20.4 12l.2 .7 .5-.1zM19.7 12.2l.7-.2 .2 .7zM19.7 12.2l.3 .7 .6-.2zM19.1 12.4l.6-.2 .3 .7zM19.1 12.4l.3 .7 .6-.2zM18.5 12.7l.6-.3 .3 .7zM18.5 12.7l.4 .6 .5-.2zM18 13l.5-.3 .4 .6zM18 13l.3 .6 .6-.3zM17.4 13.3l.6-.3 .3 .6zM17.4 13.3l.4 .6 .5-.3zM16.9 13.7l.5-.4 .4 .6zM16.9 13.7l.5 .6 .4-.4zM16.4 14.1l.5-.4 .5 .6zM16.4 14.1l.5 .6 .5-.4zM15.9 14.5l.5-.4 .5 .6zM15.9 14.5l.6 .6 .4-.4zM15.9 14.5l.6 .6-1-.1zM15.5 15l.6 .5 .4-.4zM15.5 15l.6 .5h-1zM15.1 15.5l.6 .5 .4-.5zM15.1 15.5l.6 .5h-1zM14.7 16l.6 .5 .4-.5zM14.7 16l.6 .5-1 .1zM14.3 16.6l.7 .4 .3-.5zM14.3 16.6l.7 .4-1 .1zM14 17.1l.7 .4 .3-.5zM14 17.1l.7 .4-.9 .2zM13.8 17.7l.7 .3 .2-.5zM13.8 17.7l.7 .3-1 .4zM13.5 18.4l.8 .2 .2-.6zM13.5 18.4l.8 .2-.9 .4zM13.4 19l.7 .2 .2-.6zM13.4 19l.7 .2-.9 .4zM13.2 19.6l.8 .2 .1-.6zM13.2 19.6l.8 .2-.9 .4zM13.1 20.2l.8 .1 .1-.5zM13.1 20.2l.8 .1-.9 .6zM13 20.9h.8l.1-.6zM13 20.9h.8l-.8 .6zM13 21.5h.8v-.6z"/>
<path d="M13 21.5l.8 514.4v-514.4zM13 21.5l.8 514.4h-.8z"/>
</g>
<text font-size="8.8" fill="#007095" x="22.6" y="27.9">FT Baby Blender</text>
<text font-size="6.6" x="19.3" y="538.4">www.flitetest.com</text>
<g font-size="4.4" fill="#007095">
<text x="678.2" y="20.4">IN</text>
<text x="675.7" y="29.9">CM</text>
<text x="22.6" y="41.6">Designed By: Josh Bixler</text>
<text x="22.6" y="48.1">Drawing By: Dan Sponholz</text>
<text x="373.7" y="217">45° DOUBLE BEVEL</text>
<text x="374.7" y="323.2">09</text>
<text x="376" y="328">1</text>
<text x="346.5" y="471.5">11</text>
<text x="347.7" y="476.2">2</text>
<text x="849.3" y="535.9" transform="rotate(-90 849.3 535.9)">© 2016 Flite Test, LLC. Plans provided free of charge. Copies allowed for personal use only. Not for commercial use.</text>
</g>
<g font-size="3.5" fill="#007095">
<text x="384.8" y="322.9">TOP WING</text>
<text x="356.6" y="471.1">WING SPAR</text>
</g>
<text font-size="3.3" fill="#007095" x="816.7" y="30.4">SHEET 2 OF 4</text>
<g font-size="2.1" fill="#007095">
<text x="385" y="329.5">FT BABY BLENDER - v.2.1</text>
<text x="385.1" y="326.9">FOAM BOARD</text>
<text x="356.7" y="477.7">FT BABY BLENDER - v.2.1</text>
<text x="356.9" y="475.2">FOAM BOARD</text>
</g>
</svg>
